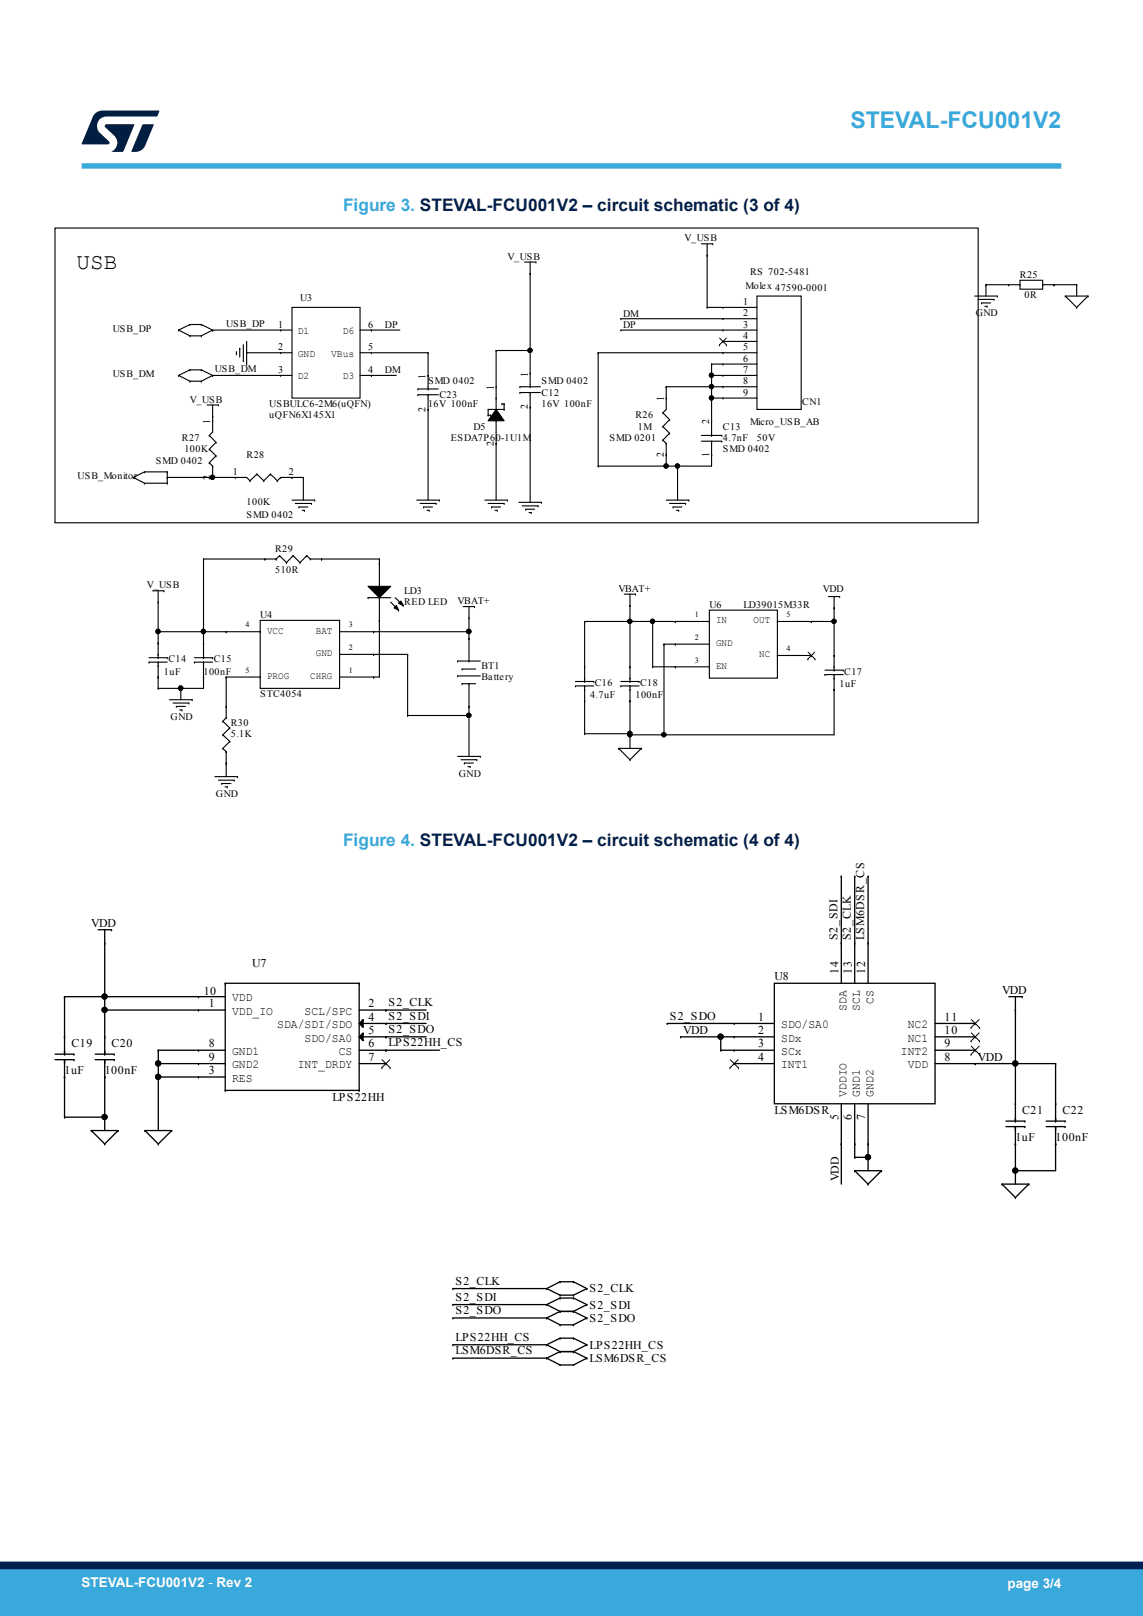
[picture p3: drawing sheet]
<svg xmlns="http://www.w3.org/2000/svg" width="210mm" height="297mm" viewBox="0 0 210 297" stroke-linecap="round" stroke-linejoin="round" font-family="sans-serif">
<g fill="none" stroke="#000" stroke-width=".2">
<path d="M10.1 41.9h169.6v54.2h-169.6zM34.9 59.6h.1M34.9 59.6h2.1M34.9 59.6l-2.1 1.1M37 59.6h.1M37 59.6l2.1 1.1M53.6 56.5h12.6v16.7h-12.6zM96.4 48.2h2.1M97.4 50.2h.1M97.4 48.2v22.9M98.5 48.2h.1M114.1 58.6h.1"/>
<path d="M114.1 58.6h25M128.9 44.8h2M129.9 56.5h9.2M129.9 46.9h.1M129.9 56.5h.1M129.9 44.8v11.7M130.9 44.8h.1M132.8 56.5h.1M132.8 58.6h.1M139.1 54.4h8.1v20.8h-8.1zM179.1 54.4h4.1M179.7 55h2.9"/>
<path d="M180.3 55.7h1.7M180.3 55.7h.1M180.9 56.3h.5M181.1 52.3h.1M181.1 52.3v2.1M181.1 52.3h6.3M181.4 56.3h.1M182.6 55h.1M183.2 54.4h.1M185.3 52.3h.1M187.4 51.5h4.2v1.6h-4.2zM187.4 52.3h.1"/>
<path d="M191.6 52.3h6.2M191.6 52.3h.1M193.6 52.3h.1M195.7 54.4l2.1 2.1M195.7 54.4h.1M195.7 54.4h4.2M197.8 56.5h.1M197.8 52.3h.1M197.8 52.3v2.1M199.9 54.4h.1M199.9 54.4l-2.1 2.1M32.8 60.7l2.1 1"/>
<path d="M32.8 69l2.1 1.1M32.8 60.7h.1M32.8 69h.1M34.9 61.7h.1M34.9 70.1h.1M34.9 68h.1M34.9 68h2.1M34.9 61.7h2.1M34.9 70.1h2.1M34.9 68l-2.1 1M37 61.7h.1M37 70.1h.1"/>
<path d="M37 68h.1M37 68l2.1 1M38 74.4h2.1M39.1 60.7h.1M39.1 69h.1M39.1 76.5h.1M39.1 77.3h.1M39.1 60.7l-2.1 1M39.1 69l-2.1 1.1M39.1 74.4v5l-.6 .6M39.1 60.7h14.5M39.1 69h14.5"/>
<path d="M40.1 74.4h.1M43.4 65h.1M43.4 64.6v.4M44 64h.1M44 64v1.6M44.7 66.3h.1M44.7 63.4v2.9M45.3 66.9h.1M45.3 64.8h.1M45.3 62.7v4.2M45.3 64.8h8.3M51.6 60.7h.1"/>
<path d="M51.6 64.8h.1M51.6 69h.1M66.2 60.7h7.3M66.2 64.8h12.5M66.2 69h6.6M68.2 69h.1M68.2 64.8h.1M68.2 60.7h.1M76.8 72.6h.1M76.8 71.5h.1M76.8 72.6h3.7M76.8 71.5h3.7"/>
<path d="M78.7 71.5h.1M78.7 72.6h.1M78.7 69h.1M78.7 75.2h.1M78.7 64.8h.1M78.7 64.8v6.7M78.7 72.6v19.3M89.7 76.3h.1M89.7 76.3h.4M90.1 76.3h.1M91.2 75.2l1.4 2.1h-2.9zM91.2 77.3h.1"/>
<path d="M91.2 73.2h.1M91.2 71.1h.1M91.2 64.4h.1M91.2 64.4v10.8M91.2 77.3v14.6M91.2 64.4h6.2M92.2 74.2h.1M92.2 74.2h.4M92.6 75.2h.1M92.6 74.2h.1M92.6 74.2v1M92.6 75.2h-2.9v1.1"/>
<path d="M95.5 72.1h3.8M95.5 71.1h3.8M95.5 72.1h.1M95.5 71.1h.1M97.4 71.1h.1M97.4 72.1h.1M97.4 68.6h.1M97.4 74.8h.1M97.4 64.4h.1M97.4 72.1v20.2M109.9 64.8h.1M109.9 64.8v20.9"/>
<path d="M109.9 64.8h29.2M114.1 60.7h.1M114.1 60.7h25M121.8 75.9h.1M121.8 78.4h.1M121.8 75.9l1.2 1.2M121.8 78.4l1.2 1.2M122.4 73.2h.1M122.4 71.1h.1M122.4 71.1v4.1l-.6 .7M122.4 71.1h16.7M123 77.1h.1"/>
<path d="M123 79.6h.1M123 77.1l-1.2 1.3M123 79.6l-1.2 1.3M130.7 69h8.4M130.7 66.9h8.4M130.7 73.2h8.4M130.7 77.3h.1M130.7 66.9h.1M130.7 69h.1M130.7 71.1h.1M130.7 73.2h.1M130.7 66.9v13.1"/>
<path d="M132.8 62.7h6.3M132.8 60.7h.1M132.8 62.7h.1M132.8 64.8h.1M132.8 66.9h.1M132.8 69h.1M132.8 71.1h.1M132.8 73.2h.1M24.5 87.7l2.1 1.1M24.5 87.7h.1M26.6 86.7h.1M26.6 88.8h.1"/>
<path d="M26.6 86.7h4.1M26.6 88.8h4.1M26.6 86.7l-2.1 1M30.7 86.7h.1M30.7 88.8h.1M30.7 87.7h.1M30.7 86.7v2.1M30.7 87.7h14.6l.6 .7M38.5 80h.1M38.5 82.6h.1M38.5 85.1h.1M38.5 80l1.2 1.3"/>
<path d="M38.5 82.6l1.2 1.2M38.5 85.1l.6 .6M39.1 85.7h.1M39.1 87.7h.1M39.1 85.7v2M39.7 81.3h.1M39.7 83.8h.1M39.7 81.3l-1.2 1.3M39.7 83.8l-1.2 1.3M43.2 87.7h.1M45.9 88.4h.1M47.2 87.1h.1"/>
<path d="M47.2 87.1l1.3 1.3M47.2 87.1l-1.3 1.3M48.5 88.4h.1M49.7 87.1l-1.2 1.3M49.7 87.1h.1M49.7 87.1l1.3 1.3M51 88.4h.1M51.6 87.7h.1M51.6 87.7h4.1M51.6 87.7l-.6 .7M53.6 87.7h.1M53.6 91.9h4.2"/>
<path d="M54.3 92.5h2.9M54.9 93.2h1.7M54.9 93.2h.1M55.5 93.8h.4M55.7 87.7h.1M55.7 87.7v4.2M55.9 93.8h.1M57.2 92.5h.1M57.8 91.9h.1M76.6 91.9h4.1M77.2 92.5h2.9M77.8 93.2h1.7"/>
<path d="M77.8 93.2h.1M78.4 93.8h.5M78.9 93.8h.1M80.1 92.5h.1M80.7 91.9h.1M89.1 91.9h4.1M89.7 92.5h2.9M90.3 93.2h1.7M90.3 93.2h.1M90.9 93.8h.5M91.2 81.5h.1M91.4 93.8h.1"/>
<path d="M92.6 92.5h.1M93.2 91.9h.1M95.3 92.3h4.2M95.9 93h3M96.6 93.6h.1M96.6 93.6h1.6M97.2 94.2h.4M97.6 94.2h.1M98.9 93h.1M99.5 92.3h.1M109.9 85.7h.1M121.8 80.9h.1"/>
<path d="M121.8 80.9l.6 .6M122.4 81.5h.1M122.4 83.6h.1M122.4 85.7h.1M122.4 91.9h4.2M122.4 81.5v4.2M123 92.5h3M123.7 93.2h.1M123.7 93.2h1.6M124.3 93.8h.4M124.5 85.7h.1M124.5 85.7v6.2"/>
<path d="M124.7 93.8h.1M126 92.5h.1M126.6 91.9h.1M128.9 80h3.7M128.9 81.1h3.7M130.7 81.1h.1M130.7 80h.1M130.7 83.6h.1M130.7 81.1v4.6h-20.8M132.6 80h.1M132.6 81.1h.1M28 108.6h2.1"/>
<path d="M29.1 116.1h18.7M29.1 110.7h.1M29.1 118.2h.1M29.1 116.1h.1M29.1 108.6v12.3M30.1 108.6h.1M37.4 102.7h13.3M37.4 118.2h.1M37.4 102.7h.1M37.4 116.1h.1M37.4 102.7v18.2M41.6 116.1h.1"/>
<path d="M47.8 114h14.6v12.5h-14.6zM47.8 116.1h.1M48.7 102.7h.1M50.7 102.7h.1M51.4 102.1h.1M51.4 102.1l-.7 .6M51.4 102.1l1.2 1.3M52.6 103.4h.1M53.9 102.1l1.2 1.3M53.9 102.1h.1M53.9 102.1l-1.3 1.3M55.1 103.4h.1"/>
<path d="M56.3 102.1h.1M56.3 102.1l-1.2 1.3M56.3 102.1l.7 .6M57 102.7h12.7M57 102.7h.1M59.1 102.7h.1M62.4 116.1h.1M62.4 116.1h23.8M67.6 107.8h4.2l-2.1 2zM67.6 109.8h.1M67.6 109.8h4.2M68.6 116.1h.1"/>
<path d="M69.7 107.8h.1M69.7 109.8h.1M69.7 103.6h.1M69.7 114h.1M69.7 102.7h.1M69.7 109.8v14.6h-7.3M69.7 102.7v5.1M71.8 110.7l1.4 1.4M72.6 109.8l1.5 1.5M72.8 111.3l.4 .8-.8-.4zM73.2 110.9l.5-.4 .4 .8zM73.2 112.1h.1"/>
<path d="M74.1 111.3h.1M85.1 111.5h2.1M86.2 113.6h.1M86.2 117.3h.1M86.2 116.1h.1M86.2 111.5v10M87.2 111.5h.1M107.4 114.2h22.9M107.4 114.2h.1M107.4 114.2v11M114.7 109.2h2.1M115.7 111.3h.1"/>
<path d="M115.7 114.2h.1M115.7 109.2v16M116.8 109.2h.1M119.9 114.2h.1M119.9 114.2v8.4M122 118.4h8.3M122 118.4h.1M122 118.4v16.7M124.1 114.2h.1M124.1 118.4h.1M130.3 112.1h12.5v12.5h-12.5zM130.3 114.2h.1"/>
<path d="M130.3 118.4h.1M142.8 114.2h.1M142.8 114.2h10.4M149.1 114.2h.1M152.2 109.6h2.1M153.2 111.7h.1M153.2 114.2h.1M153.2 109.6v13.6M154.3 109.6h.1M27.4 121.7h3.3M27.4 121.7h.1M27.4 120.9h3.3"/>
<path d="M29.1 122.3h.1M29.1 120.3h.1M29.1 121.7h.1M29.1 120.9h.1M29.1 124.4h.1M29.1 126.5h.1M29.1 121.7v4.8M30.7 120.9h.1M31.1 128.6h4.2M31.8 129.2h2.9M32.4 129.8h.1M32.4 129.8h1.7"/>
<path d="M33 130.5h.4M33.2 126.5h.1M33.2 126.5v2.1M33.4 130.5h.1M34.7 129.2h.1M35.3 128.6h.1M35.7 121.7h3.4M35.7 121.7h.1M35.7 120.9h3.4M37.4 122.3h.1M37.4 120.3h.1M37.4 121.7h.1"/>
<path d="M37.4 120.9h.1M37.4 124.4h.1M37.4 121.7v4.8h-8.3M39.1 120.9h.1M40.9 132.6h.1M40.9 135.1h.1M40.9 137.5h.1M40.9 132.6l1.3 1.2M40.9 135.1l1.3 1.2M40.9 137.5l.7 .7M41.6 138.2h.1M41.6 131.9h.1"/>
<path d="M41.6 129.8h.1M41.6 124.4h.1M41.6 124.4v7.5M41.6 138.2v4.5M41.6 131.9l-.7 .7M41.6 124.4h6.2M42.2 133.8h.1M42.2 136.3h.1M42.2 133.8l-1.3 1.3M42.2 136.3l-1.3 1.2M47.8 124.4h.1M62.4 124.4h.1"/>
<path d="M62.4 120.3h.1M62.4 120.3h12.5M68.6 124.4h.1M68.6 120.3h.1M74.9 120.3h.1M74.9 131.5h.1M74.9 120.3v11.2M74.9 131.5h11.3M84.1 124.2h4.2M84.1 121.5h4.2M84.1 124.2h.1M84.1 121.5h.1"/>
<path d="M84.1 139h4.2M84.7 139.6h2.9M84.9 123h.1M84.9 125.7h.1M84.9 123h2.5M84.9 125.7h2.5M86.2 121.5h.1M86.2 125.7h.1M86.2 129.8h.1M86.2 131.5h.1M86.2 125.7v13.3M87.6 139.6h.1"/>
<path d="M88.3 139h.1M105.7 126.1h3.4M105.7 126.1h.1M105.7 125.2h3.4M107.4 134.8h8.3M107.4 126.7h.1M107.4 124.6h.1M107.4 126.1h.1M107.4 125.2h.1M107.4 128.8h.1M107.4 122.6h.1M107.4 134.8h.1"/>
<path d="M107.4 126.1v8.7M109.1 125.2h.1M113.7 137.5l2 2.1M113.7 137.5h.1M113.7 137.5h4.1M114.1 126.1h3.3M114.1 126.1h.1M114.1 125.2h3.3M115.7 139.6h.1M115.7 126.7h.1M115.7 124.6h.1M115.7 126.1h.1"/>
<path d="M115.7 125.2h.1M115.7 128.8h.1M115.7 122.6h.1M115.7 135.1h.1M115.7 134.8h.1M115.7 126.1v11.4M117.4 125.2h.1M117.8 137.5h.1M117.8 137.5l-2.1 2.1M119.9 122.6h.1M119.9 122.6h10.4M122 135.1h.1"/>
<path d="M124.1 122.6h.1M130.3 122.6h.1M142.8 120.5h.1M142.8 120.5h6.3M149.1 120.5h.1M151.6 124h3.3M151.6 124h.1M151.6 123.2h3.3M153.2 124.6h.1M153.2 122.6h.1M153.2 124h.1M153.2 123.2h.1"/>
<path d="M153.2 126.7h.1M153.2 120.5h.1M153.2 124v11.1h-37.5M154.9 123.2h.1M39.5 142.7h4.1M40.1 143.4h2.9M40.7 144h1.7M40.7 144h.1M41.4 144.6h.4M41.6 140.2h.1M41.8 144.6h.1M43 143.4h.1"/>
<path d="M43.6 142.7h.1M85.3 140.2h1.7M85.3 140.2h.1M86 140.9h.4M86.4 140.9h.1"/>
<circle cx="97.4" cy="64.4" r=".39"/>
<circle cx="130.7" cy="73.1" r=".39"/>
<circle cx="130.7" cy="69" r=".39"/>
<circle cx="130.7" cy="71.1" r=".39"/>
<circle cx="39" cy="87.7" r=".39"/>
<circle cx="122.4" cy="85.6" r=".39"/>
<circle cx="124.5" cy="85.6" r=".39"/>
<circle cx="29" cy="116.1" r=".4"/>
<circle cx="37.4" cy="116.1" r=".4"/>
<circle cx="86.1" cy="116.1" r=".41"/>
<circle cx="115.7" cy="114.2" r=".39"/>
<circle cx="119.9" cy="114.2" r=".39"/>
<circle cx="153.2" cy="114.2" r=".39"/>
<circle cx="33.2" cy="126.5" r=".4"/>
<circle cx="86.1" cy="131.5" r=".4"/>
<circle cx="115.7" cy="134.8" r=".4"/>
<circle cx="115.7" cy="135" r=".39"/>
<circle cx="122" cy="135" r=".39"/>
</g>
<g fill="none" stroke="#000" stroke-width=".18">
<path d="M132.2 63.4h.1M132.2 62.1l1.3 1.3M133.4 62.1l-1.2 1.3M133.5 63.4h.1M148.5 119.9l1.2 1.2M149.7 119.9l-1.3 1.2M148.4 121.1h.1M149.7 121.1h.1M70.1 196.3h.1M70.2 194.8l1.5 1.5M71.6 194.8l-1.5 1.5M71.7 196.3h.1"/>
<path d="M134.1 196.3h.1M134.2 194.8l1.5 1.5M135.6 194.8l-1.5 1.5M135.7 196.3h.1M178.4 191.3h.1M178.4 193.8h.1M178.4 188.9h.1M178.5 189.8l1.4 1.5M178.5 192.3l1.4 1.5M178.5 187.4l1.4 1.5M179.9 189.8l-1.5 1.5M179.9 192.3l-1.5 1.5"/>
<path d="M179.9 187.4l-1.5 1.5M179.9 191.3h.1M179.9 193.8h.1M179.9 188.9h.1"/>
</g>
<g fill="#000">
<path d="M67.6 107.8h4.2l-2.1 2zM72.8 111.3l.4 .8-.8-.4zM73.2 110.9l.5-.4 .4 .8zM66 190.6l.7-.8v1.5zM66 188.1l.7-.7v1.4z"/>
<path d="M91.2 75.2l1.4 2.1h-2.9z" fill-rule="evenodd"/>
<circle cx="97.4" cy="64.4" r=".39"/>
<circle cx="130.7" cy="73.1" r=".39"/>
<circle cx="130.7" cy="69" r=".39"/>
<circle cx="130.7" cy="71.1" r=".39"/>
<circle cx="39" cy="87.7" r=".39"/>
<circle cx="122.4" cy="85.6" r=".39"/>
<circle cx="124.5" cy="85.6" r=".39"/>
<circle cx="29" cy="116.1" r=".4"/>
<circle cx="37.4" cy="116.1" r=".4"/>
<circle cx="86.1" cy="116.1" r=".41"/>
<circle cx="115.7" cy="114.2" r=".39"/>
<circle cx="119.9" cy="114.2" r=".39"/>
<circle cx="153.2" cy="114.2" r=".39"/>
<circle cx="33.2" cy="126.5" r=".4"/>
<circle cx="86.1" cy="131.5" r=".4"/>
<circle cx="115.7" cy="134.8" r=".4"/>
<circle cx="115.7" cy="135" r=".39"/>
<circle cx="122" cy="135" r=".39"/>
<circle cx="19.2" cy="183.1" r=".46"/>
<circle cx="19.2" cy="185.6" r=".46"/>
<circle cx="29.1" cy="195.4" r=".46"/>
<circle cx="29.1" cy="197.9" r=".46"/>
<circle cx="132.4" cy="190.5" r=".46"/>
<circle cx="186.5" cy="195.4" r=".46"/>
<circle cx="19.2" cy="205.3" r=".46"/>
<circle cx="159.5" cy="212.7" r=".46"/>
<circle cx="186.5" cy="215.1" r=".46"/>
</g>
<g fill="none" stroke="#000" stroke-width=".24">
<path d="M18 170.9h2.5M19.2 173.3h.1M19.2 170.9v22.8M20.5 170.9h.1M154.6 173.3h.1M154.6 161h.1M154.6 161v19.7M157 173.3h.1M157 161h.1M157 161v19.7M159.5 173.3h.1M159.5 161h.1"/>
<path d="M159.5 161v19.7M10.1 194.8h3.5M10.1 193.7h3.5M11.9 193.7h.1M11.9 194.8h.1M11.9 195.2h.1M11.9 193.3h.1M11.9 190.6h.1M11.9 197.9h.1M11.9 183.2h.1M11.9 183.2v10.5M11.9 194.8v10.5"/>
<path d="M11.9 183.2h29.5M13.6 194.8h.1M13.6 193.7h.1M17.5 194.8h3.5M17.5 193.7h3.5M19.2 185.6h22.2M19.2 193.7h.1M19.2 194.8h.1M19.2 195.2h.1M19.2 193.3h.1M19.2 190.6h.1M19.2 197.9h.1"/>
<path d="M19.2 185.6h.1M19.2 183.2h.1M19.2 194.8v13M21 194.8h.1M21 193.7h.1M29.1 193h12.3M29.1 195.5h12.3M29.1 197.9h12.3M29.1 195.5h.1M29.1 193h.1M29.1 197.9h.1M29.1 193v14.8"/>
<path d="M36.5 185.6h.1M36.5 193h.1M36.5 195.5h.1M36.5 183.2h.1M36.5 197.9h.1M41.4 180.7h.1M41.4 180.7h24.6M41.4 180.7v19.7M66 190.6l.7-.8v1.5zM66 188.1l.7-.7v1.4zM66 180.7h.1M66 180.7v19.7"/>
<path d="M66 190.6h12.3M66 185.6h12.3M66 193h14.8M66 195.5h4.9M66 188.1h12.3M70.9 190.6h.1M70.9 185.6h.1M70.9 193h.1M70.9 195.5h.1M70.9 188.1h.1M122.6 188.1h19.7M122.6 188.1h.1"/>
<path d="M125 190.6h17.3M125 190.6h.1M132.4 193h9.9M132.4 193h.1M132.4 190.6h.1M132.4 190.6v2.4M134.9 195.5h7.4M134.9 188.1h.1M134.9 195.5h.1M134.9 193h.1M134.9 190.6h.1M142.3 180.7h29.5v22.2h-29.5z"/>
<path d="M171.8 190.6h7.4M171.8 193h7.4M171.8 195.5h22.1M171.8 188.1h7.4M179.2 190.6h.1M179.2 193h.1M179.2 195.5h.1M179.2 188.1h.1M185.4 183.2h2.4M186.6 185.6h.1M186.6 195.5h.1M186.6 183.2v22.8"/>
<path d="M187.8 183.2h.1M193.9 195.5h.1M193.9 195.5v10.5M11.9 205.3h.1M11.9 205.3h7.3M16.8 207.8h.1M16.8 207.8h4.9M16.8 207.8l2.4 2.4M19.2 210.2h.1M19.2 205.3h.1M21.7 207.8h.1M21.7 207.8l-2.5 2.4"/>
<path d="M26.6 207.8h.1M26.6 207.8h4.9M26.6 207.8l2.5 2.4M29.1 210.2h.1M31.5 207.8h.1M31.5 207.8l-2.4 2.4M41.4 200.4h.1M41.4 200.4h24.6M66 200.4h.1M154.6 210.2h.1M154.6 202.9v14.7M157 215.2l2.5 2.4"/>
<path d="M157 212.7h2.5M157 215.2h.1M157 210.2h.1M157 212.7h.1M157 215.2h5M157 202.9v9.8M159.5 217.6h.1M159.5 210.2h.1M159.5 212.7h.1M159.5 202.9v12.3M162 215.2h.1M162 215.2l-2.5 2.4"/>
<path d="M184.1 217.6h.1M184.1 217.6h4.9M184.1 217.6l2.5 2.5M184.8 207.1h3.5M184.8 206h3.5M186.6 206h.1M186.6 207.1h.1M186.6 207.5h.1M186.6 205.6h.1M186.6 202.9h.1M186.6 210.2h.1M186.6 215.2h.1"/>
<path d="M186.6 207.1v10.5M188.3 207.1h.1M188.3 206h.1M189 217.6h.1M189 217.6l-2.4 2.5M192.2 207.1h3.5M192.2 206h3.5M193.9 206h.1M193.9 207.1h.1M193.9 207.5h.1M193.9 205.6h.1M193.9 202.9h.1"/>
<path d="M193.9 210.2h.1M193.9 207.1v8.1h-7.3M195.7 207.1h.1M195.7 206h.1M83.2 236.8h.1M83.2 239.8h.1M83.2 236.8h17.2M83.2 239.8h17.2M100.4 236.8l2.5 1.2M100.4 239.8l2.5 1.2M100.4 236.8h.1M100.4 239.8h.1"/>
<path d="M102.9 238h2.5M102.9 235.6h.1M102.9 238h.1M102.9 238.6h.1M102.9 235.6h2.5M102.9 238.6h2.5M102.9 235.6l-2.5 1.2M102.9 238.6l-2.5 1.2M105.4 235.6h.1M105.4 238h.1M105.4 238.6h.1M105.4 235.6l2.4 1.2"/>
<path d="M105.4 238.6l2.4 1.2M107.8 236.8h.1M107.8 239.8h.1M107.8 236.8l-2.4 1.2M107.8 239.8l-2.4 1.2M186.6 220.1h.1M83.2 247.2h.1M83.2 249.6h.1M83.2 242.2h.1M83.2 247.2h17.2M83.2 249.6h17.2M83.2 242.2h17.2"/>
<path d="M100.4 247.2l2.5 1.2M100.4 249.6l2.5 1.3M100.4 242.2l2.5 1.3M100.4 247.2h.1M100.4 249.6h.1M100.4 242.2h.1M102.9 241h2.5M102.9 248.4h2.5M102.9 250.9h2.5M102.9 243.5h2.5M102.9 241h.1M102.9 245.9h.1"/>
<path d="M102.9 248.4h.1M102.9 250.9h.1M102.9 243.5h.1M102.9 245.9h2.5M102.9 245.9l-2.5 1.3M102.9 248.4l-2.5 1.2M102.9 241l-2.5 1.2M105.4 241h.1M105.4 245.9h.1M105.4 248.4h.1M105.4 250.9h.1M105.4 243.5h.1"/>
<path d="M105.4 245.9l2.4 1.3M105.4 248.4l2.4 1.2M105.4 241l2.4 1.2M107.8 247.2h.1M107.8 249.6h.1M107.8 242.2h.1M107.8 247.2l-2.4 1.2M107.8 249.6l-2.4 1.3M107.8 242.2l-2.4 1.3"/>
<circle cx="19.2" cy="183.1" r=".46"/>
<circle cx="19.2" cy="185.6" r=".46"/>
<circle cx="29.1" cy="195.4" r=".46"/>
<circle cx="29.1" cy="197.9" r=".46"/>
<circle cx="132.4" cy="190.5" r=".46"/>
<circle cx="186.5" cy="195.4" r=".46"/>
<circle cx="19.2" cy="205.3" r=".46"/>
<circle cx="159.5" cy="212.7" r=".46"/>
<circle cx="186.5" cy="215.1" r=".46"/>
</g>
<path d="M15 30.5h180" fill="none" stroke="#39a9dc" stroke-width="1"/>
<g fill="#001e41">
<path d="M17.6 20.8l.8-.4 .4-.1h10.4l.1 .1-.5 1h-9.2a1.74 1.74 0 0 0-1.6 1 1.74 1.74 0 0 0 .3 2l1.7 1.6 .1 .2-.1 .3h-5l2.1-5z"/>
<path d="M26.2 22.9l1.9-.1 .2 .1-1.6 3.9a1.92 1.92 0 0 1-1.8 1.1h-.7l-.1-.1z"/>
<path d="M19.4 22.9l5.2-.1 .1 .1-2.1 5h-2.1a1.85 1.85 0 0 0 .5-2.9l-1.6-1.6-.2-.2z"/>
</g>
<g fill="#39a9dc">
<path d="M0 288.4h210v8.6h-210z" fill-rule="evenodd"/>
<path d="M-.1 288.4h210.2v4.4h-210.2z" fill-rule="evenodd"/>
</g>
<path d="M0 287.7h210" fill="none" stroke="#002052" stroke-width="1.4"/>
<text font-size="4.2" fill="#39a9dc" x="156.3" y="23.5">STEVAL-FCU001V2</text>
<text font-size="4.2" x="14.1" y="49.4">USB</text>
<g font-size="3.2" fill="#39a9dc">
<text x="63" y="38.8">Figure 3. STEVAL-FCU001V2 – circuit schematic (3 of 4)</text>
<text x="63" y="155.4">Figure 4. STEVAL-FCU001V2 – circuit schematic (4 of 4)</text>
</g>
<g font-size="2.5" fill="#fff">
<text x="15" y="291.6">STEVAL-FCU001V2 - Rev 2</text>
<text x="185.1" y="291.9">page 3/4</text>
</g>
<g font-size="2.2">
<text x="16.8" y="170.3">VDD</text>
<text x="153.8" y="172.9" transform="rotate(-90 153.8 172.9)">S2_SDI</text>
<text x="156.3" y="172.9" transform="rotate(-90 156.3 172.9)">S2_CLK</text>
<text x="158.8" y="172.9" transform="rotate(-90 158.8 172.9)">LSM6DSR_CS</text>
<text x="46.3" y="177.7">U7</text>
<text x="154" y="179" transform="rotate(-90 154 179)">14</text>
<text x="156.5" y="179" transform="rotate(-90 156.5 179)">13</text>
<text x="159" y="179" transform="rotate(-90 159 179)">12</text>
<text x="37.4" y="182.9">10</text>
<text x="38.4" y="185.1">1</text>
<text x="42.6" y="184">VDD</text>
<text x="67.7" y="185.1">2</text>
<text x="71.4" y="184.9">S2_CLK</text>
<text x="142.3" y="180.2">U8</text>
<text x="155.5" y="185.7" transform="rotate(-90 155.5 185.7)">SDA</text>
<text x="158" y="185.7" transform="rotate(-90 158 185.7)">SCL</text>
<text x="160.5" y="184.5" transform="rotate(-90 160.5 184.5)">CS</text>
<text x="184.1" y="182.6">VDD</text>
<text x="42.6" y="186.5">VDD_IO</text>
<text x="50.9" y="189">SDA/SDI/SDO</text>
<text x="56" y="186.5">SCL/SPC</text>
<text x="56" y="191.4">SDO/SA0</text>
<text x="67.7" y="190">5</text>
<text x="67.7" y="187.6">4</text>
<text x="71.4" y="187.4">S2_SDI</text>
<text x="71.4" y="189.8">S2_SDO</text>
<text x="123.1" y="187.4">S2_SDO</text>
<text x="125.5" y="190.1">VDD</text>
<text x="139.3" y="187.6">1</text>
<text x="139.3" y="190">2</text>
<text x="143.5" y="191.4">SDx</text>
<text x="143.5" y="189">SDO/SA0</text>
<text x="166.8" y="191.4">NC1</text>
<text x="166.8" y="189">NC2</text>
<text x="173.5" y="187.6">11</text>
<text x="173.5" y="190">10</text>
<text x="11.9" y="197.4">1uF</text>
<text x="13.1" y="192.5">C19</text>
<text x="19.2" y="197.4">100nF</text>
<text x="20.5" y="192.5">C20</text>
<text x="38.4" y="194.9">9</text>
<text x="38.4" y="192.5">8</text>
<text x="38.4" y="197.4">3</text>
<text x="42.6" y="193.9">GND1</text>
<text x="42.6" y="196.3">GND2</text>
<text x="54.7" y="196.3">INT_DRDY</text>
<text x="62.2" y="193.9">CS</text>
<text x="67.7" y="192.5">6</text>
<text x="67.7" y="194.9">7</text>
<text x="71.4" y="192.3">LPS22HH_CS</text>
<text x="139.3" y="192.5">3</text>
<text x="139.3" y="194.9">4</text>
<text x="143.5" y="196.3">INT1</text>
<text x="143.5" y="193.9">SCx</text>
<text x="165.5" y="193.9">INT2</text>
<text x="166.8" y="196.3">VDD</text>
<text x="173.5" y="192.5">9</text>
<text x="173.5" y="194.9">8</text>
<text x="179.7" y="195">VDD</text>
<text x="42.6" y="198.8">RES</text>
<text x="61.1" y="202.3">LPS22HH</text>
<text x="155.5" y="201.6" transform="rotate(-90 155.5 201.6)">VDDIO</text>
<text x="158" y="201.6" transform="rotate(-90 158 201.6)">GND1</text>
<text x="160.5" y="201.6" transform="rotate(-90 160.5 201.6)">GND2</text>
<text x="142.3" y="204.8">LSM6DSR</text>
<text x="154" y="205.8" transform="rotate(-90 154 205.8)">5</text>
<text x="156.5" y="205.8" transform="rotate(-90 156.5 205.8)">6</text>
<text x="159" y="205.8" transform="rotate(-90 159 205.8)">7</text>
<text x="186.6" y="209.7">1uF</text>
<text x="187.8" y="204.8">C21</text>
<text x="193.9" y="209.7">100nF</text>
<text x="195.2" y="204.8">C22</text>
<text x="154.1" y="217.1" transform="rotate(-90 154.1 217.1)">VDD</text>
<text x="83.7" y="236.1">S2_CLK</text>
<text x="83.7" y="239">S2_SDI</text>
<text x="108.3" y="237.5">S2_CLK</text>
<text x="83.7" y="241.5">S2_SDO</text>
<text x="108.3" y="240.5">S2_SDI</text>
<text x="108.3" y="243">S2_SDO</text>
<text x="83.7" y="246.4">LPS22HH_CS</text>
<text x="83.7" y="248.9">LSM6DSR_CS</text>
<text x="108.3" y="247.9">LPS22HH_CS</text>
<text x="108.3" y="250.3">LSM6DSR_CS</text>
</g>
<g font-size="1.9">
<text x="136.5" y="56">1</text>
<text x="136.5" y="58.1">2</text>
<text x="51.1" y="64.4">2</text>
<text x="51.1" y="60.2">1</text>
<text x="54.7" y="65.6">GND</text>
<text x="54.7" y="61.4">D1</text>
<text x="60.8" y="65.6">VBus</text>
<text x="63" y="61.4">D6</text>
<text x="67.6" y="60.2">6</text>
<text x="67.6" y="64.4">5</text>
<text x="136.5" y="60.2">3</text>
<text x="136.5" y="62.3">4</text>
<text x="136.5" y="64.4">5</text>
<text x="51.1" y="68.5">3</text>
<text x="54.7" y="69.7">D2</text>
<text x="63" y="69.7">D3</text>
<text x="67.6" y="68.5">4</text>
<text x="78.2" y="69.6" transform="rotate(-90 78.2 69.6)">1</text>
<text x="90.7" y="71.7" transform="rotate(-90 90.7 71.7)">1</text>
<text x="97" y="69.2" transform="rotate(-90 97 69.2)">1</text>
<text x="136.5" y="66.5">6</text>
<text x="136.5" y="68.5">7</text>
<text x="136.5" y="70.6">8</text>
<text x="38.6" y="77.9" transform="rotate(-90 38.6 77.9)">1</text>
<text x="78.2" y="75.7" transform="rotate(-90 78.2 75.7)">2</text>
<text x="97" y="75.2" transform="rotate(-90 97 75.2)">2</text>
<text x="122" y="73.8" transform="rotate(-90 122 73.8)">1</text>
<text x="130.3" y="77.9" transform="rotate(-90 130.3 77.9)">2</text>
<text x="136.5" y="72.7">9</text>
<text x="90.7" y="81.9" transform="rotate(-90 90.7 81.9)">2</text>
<text x="122" y="84" transform="rotate(-90 122 84)">2</text>
<text x="130.3" y="84" transform="rotate(-90 130.3 84)">1</text>
<text x="38.6" y="88.2" transform="rotate(-90 38.6 88.2)">2</text>
<text x="42.8" y="87.3">1</text>
<text x="53" y="87.3">2</text>
</g>
<g font-size="1.8">
<text x="93.2" y="47.7">V_USB</text>
<text x="125.8" y="44.4">V_USB</text>
<text x="137" y="53.1">Molex 47590-0001</text>
<text x="137.8" y="50.6">RS 702-5481</text>
<text x="187.4" y="51.1">R25</text>
<text x="55.1" y="55.2">U3</text>
<text x="114.5" y="58.2">DM</text>
<text x="179.3" y="58.1">GND</text>
<text x="188.3" y="54.8">0R</text>
<text x="20.7" y="61">USB_DP</text>
<text x="41.6" y="60.1">USB_DP</text>
<text x="70.7" y="60.3">DP</text>
<text x="114.5" y="60.3">DP</text>
<text x="20.7" y="69.4">USB_DM</text>
<text x="39.5" y="68.4">USB_DM</text>
<text x="70.7" y="68.6">DM</text>
<text x="78.7" y="70.6">SMD 0402</text>
<text x="99.5" y="70.6">SMD 0402</text>
<text x="34.9" y="74">V_USB</text>
<text x="49.5" y="76.9">uQFN6X145X1</text>
<text x="49.5" y="74.8">USBULC6-2M6(uQFN)</text>
<text x="78.7" y="74.8">16V 100nF</text>
<text x="80.7" y="73.1">C23</text>
<text x="99.5" y="72.7">C12</text>
<text x="99.5" y="74.8">16V 100nF</text>
<text x="116.8" y="76.9">R26</text>
<text x="147.4" y="74.4">CN1</text>
<text x="33.4" y="81">R27</text>
<text x="33.9" y="83.1">100K</text>
<text x="82.8" y="81">ESDA7P60-1U1M</text>
<text x="87" y="79">D5</text>
<text x="112" y="81">SMD 0201</text>
<text x="117.2" y="79">1M</text>
<text x="132.8" y="79">C13</text>
<text x="132.8" y="81">4.7nF</text>
<text x="132.8" y="83.1">SMD 0402</text>
<text x="137.8" y="78.1">Micro_USB_AB</text>
<text x="139.1" y="81">50V</text>
<text x="14.3" y="88.1">USB_Monitor</text>
<text x="28.6" y="85.2">SMD 0402</text>
<text x="45.3" y="84.2">R28</text>
<text x="45.3" y="92.7">100K</text>
<text x="45.3" y="95.2">SMD 0402</text>
<text x="50.5" y="101.5">R29</text>
<text x="50.5" y="105.2">510R</text>
<text x="27" y="108.1">V_USB</text>
<text x="47.8" y="113.6">U4</text>
<text x="74.3" y="109.2">LD3</text>
<text x="74.3" y="111.3">RED LED</text>
<text x="84.1" y="111">VBAT+</text>
<text x="113.7" y="108.7">VBAT+</text>
<text x="130.3" y="111.7">U6</text>
<text x="136.6" y="111.7">LD39015M33R</text>
<text x="151.2" y="108.7">VDD</text>
<text x="49.1" y="116.5">VCC</text>
<text x="58" y="116.5">BAT</text>
<text x="131.6" y="114.6">IN</text>
<text x="131.6" y="118.8">GND</text>
<text x="138.5" y="114.6">OUT</text>
<text x="30.1" y="124">1uF</text>
<text x="30.9" y="121.7">C14</text>
<text x="37.4" y="124">100nF</text>
<text x="39.3" y="121.7">C15</text>
<text x="49.1" y="124.8">PROG</text>
<text x="57" y="124.8">CHRG</text>
<text x="58" y="120.6">GND</text>
<text x="88.5" y="122.9">BT1</text>
<text x="88.5" y="125">Battery</text>
<text x="131.6" y="122.9">EN</text>
<text x="139.5" y="120.8">NC</text>
<text x="155.1" y="124">C17</text>
<text x="47.8" y="128.1">STC4054</text>
<text x="108.4" y="128.4">4.7uF</text>
<text x="109.3" y="126.1">C16</text>
<text x="116.8" y="128.4">100nF</text>
<text x="117.6" y="126.1">C18</text>
<text x="154.3" y="126.3">1uF</text>
<text x="31.3" y="132.3">GND</text>
<text x="42.4" y="133.3">R30</text>
<text x="42.4" y="135.4">5.1K</text>
<text x="84.3" y="142.7">GND</text>
<text x="39.7" y="146.5">GND</text>
</g>
<g font-size="1.5">
<text x="127.6" y="113.4">1</text>
<text x="144.5" y="113.4">5</text>
<text x="45.1" y="115.3">4</text>
<text x="64.1" y="115.3">3</text>
<text x="64.1" y="119.5">2</text>
<text x="127.6" y="117.6">2</text>
<text x="144.5" y="119.7">4</text>
<text x="45.1" y="123.7">5</text>
<text x="64.1" y="123.7">1</text>
<text x="127.6" y="121.8">3</text>
</g>
</svg>
